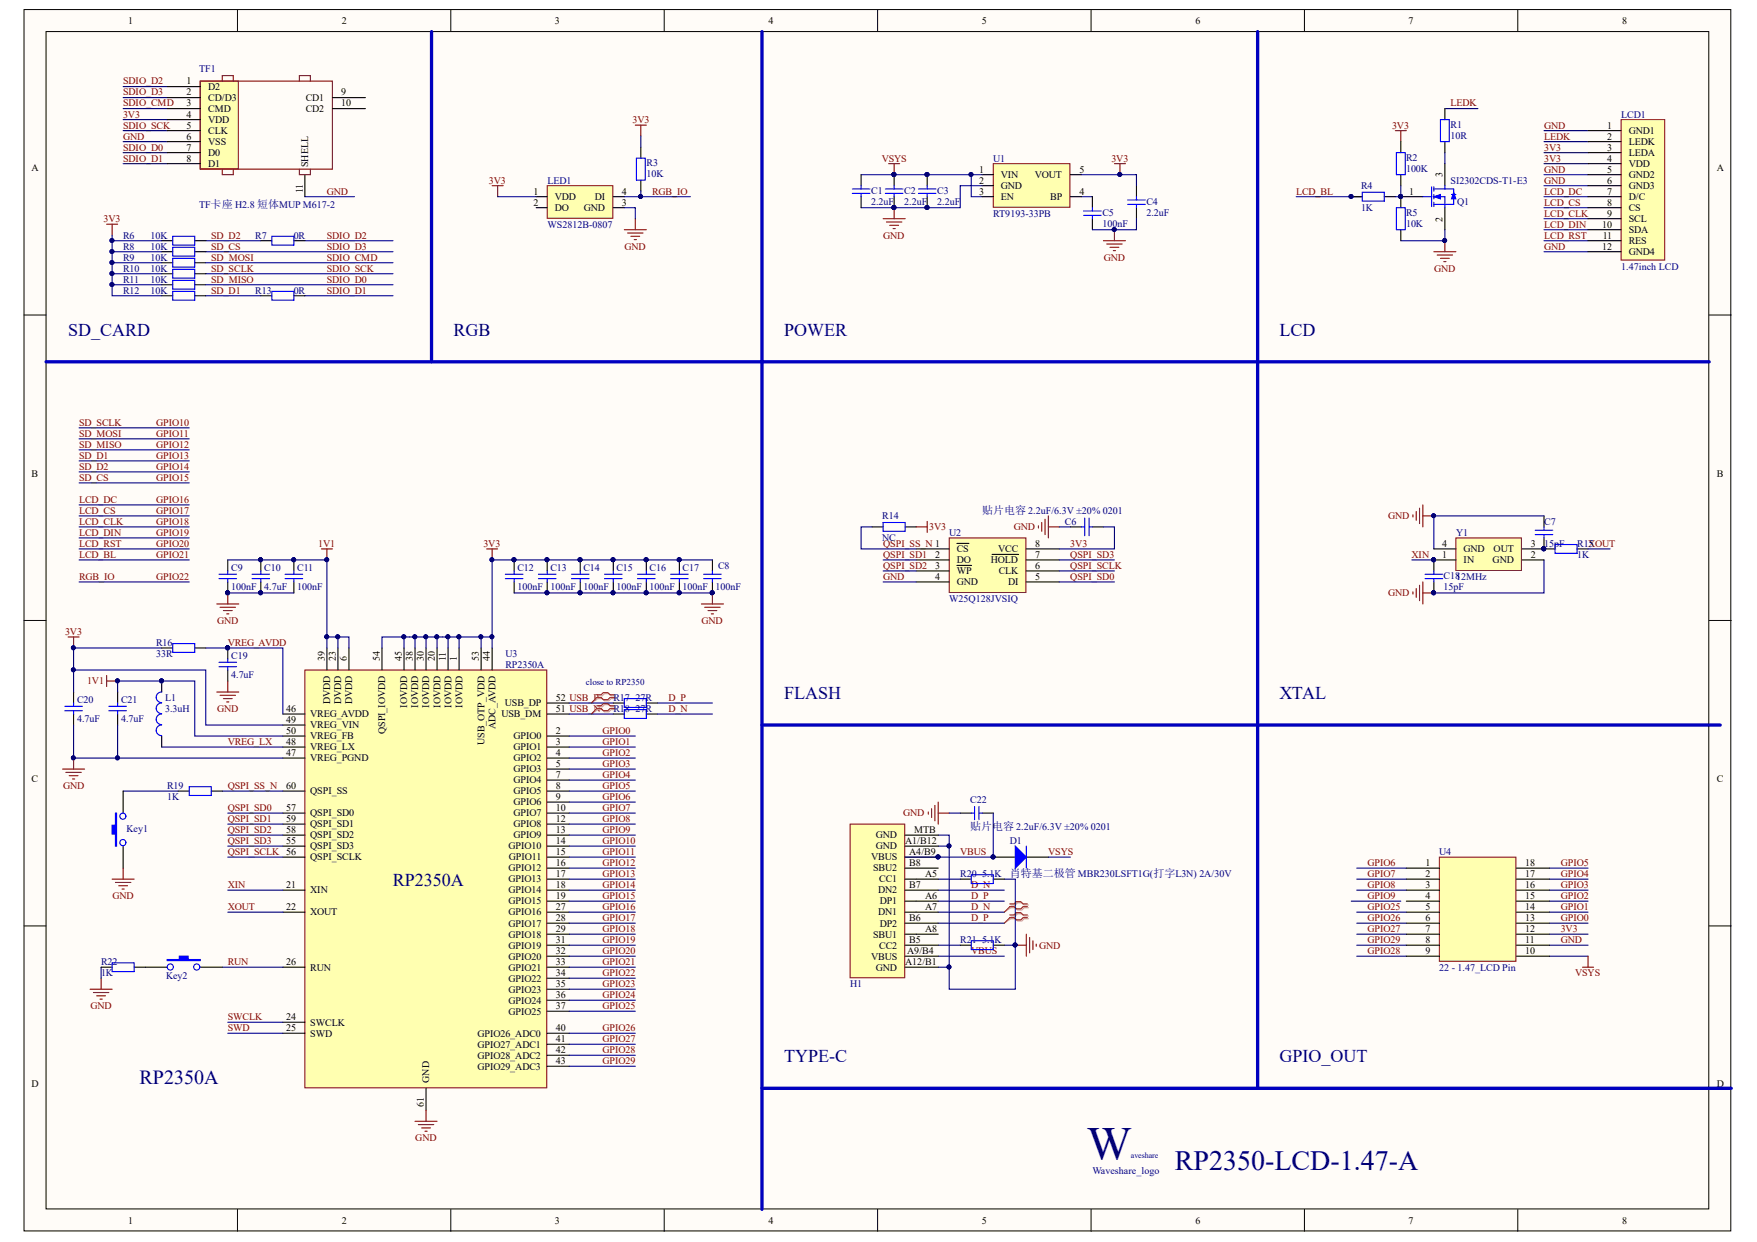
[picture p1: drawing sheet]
<svg xmlns="http://www.w3.org/2000/svg" width="297mm" height="210mm" viewBox="0 0 297 210" stroke-linecap="round" stroke-linejoin="round" font-family="sans-serif">
<g fill="#fffcf8" stroke="#000" stroke-width=".17">
<path d="M4.1 1.6h288.5v206.4h-288.5z"/>
<path d="M7.8 5.3h281.1v199h-281.1z"/>
</g>
<g fill="none" stroke="#000" stroke-width=".17">
<path d="M40.1 1.6v3.7M76.2 1.6v3.7M112.3 1.6v3.7M148.4 1.6v3.7M184.5 1.6v3.7M220.5 1.6v3.7M256.6 1.6v3.7M4.1 53.2h3.7M289 53.2h3.7M4.1 104.9h3.7M289 104.9h3.7M4.1 156.5h3.7"/>
<path d="M289 156.5h3.7M40.1 204.4v3.7M76.2 204.4v3.7M112.3 204.4v3.7M148.4 204.4v3.7M184.5 204.4v3.7M220.5 204.4v3.7M256.6 204.4v3.7"/>
</g>
<path d="M162.3 137.4h1.9M166.1 137.4h1.8M167.9 144.9h3.7M173.5 144.9h3.7" fill="none" stroke="#000" stroke-width=".19"/>
<path d="M164.2 137.4h.6M164.8 136.3v2.2M165.5 137.4h.6M165.5 136.3v2.2" fill="none" stroke="#00f" stroke-width=".19"/>
<path d="M156.9 137.2v.4M157.5 136.7v1.5M158.1 136.1v2.6M158.6 135.6v3.7M158.6 137.4h1.9M171.6 159.7h1.9M173.5 157.9v3.7M174.1 158.4v2.6M174.6 159v1.5M175.2 159.6v.3" fill="none" stroke="#800000" stroke-width=".19"/>
<g fill="#000080" stroke="#000080" stroke-width=".17">
<circle cx="171.6" cy="159.7" r=".33"/>
<circle cx="167.9" cy="144.8" r=".34"/>
</g>
<path d="M171.6 143l1.9 1.9-1.9 1.8z" fill="#00f"/>
<path d="M171.6 143l1.9 1.9-1.9 1.8zM173.5 143v3.7" fill="none" stroke="#00f" stroke-width=".19"/>
<g fill="#000080" stroke="#000080" stroke-width=".17">
<circle cx="167.9" cy="144.8" r=".34"/>
<circle cx="160.4" cy="143" r=".33"/>
<circle cx="160.4" cy="163.4" r=".33"/>
<circle cx="171.6" cy="159.7" r=".33"/>
</g>
<path d="M170.9 154.8h.7l.4-.4h.8l.3 .4h.8M170.9 155.3h.7l.4 .3h.8l.3-.3h.8M170.9 153h.7l.4-.4h.8l.3 .4h.8M170.9 153.4h.7l.4 .4h.8l.3-.4h.8" fill="none" stroke="#d0a19e" stroke-width=".19"/>
<path d="M170.9 155.3l-1.1 .7M170.9 153.4l-1.1 .8" fill="none" stroke="#d0a19e" stroke-width=".17"/>
<path d="M170.7 154.6h.8l.3-.3h.8l.4 .3h.7M170.7 155.1h.8l.3 .4h.8l.4-.4h.7M170.7 152.8h.8l.3-.4h.8l.4 .4h.7M170.7 153.2h.8l.3 .4h.8l.4-.4h.7" fill="none" stroke="#f00" stroke-width=".19"/>
<path d="M170.7 155.1l-.9 .9M170.7 153.2l-.9 1" fill="none" stroke="#f00" stroke-width=".17"/>
<path d="M160.5 137.4h1.8M158.6 141.1h1.9v1.9h-1.9M158.6 150.4h11.2M158.6 152.3h11.2M158.6 154.2h11.2M158.6 156h11.2M158.6 148.6h3.7M158.6 159.7h3.7M160.5 143v20.5h-1.9M169.8 159.7h1.8M177.2 144.9h3.8M158.6 161.6h11.2" fill="none" stroke="#000080" stroke-width=".19"/>
<path d="M160.5 90.9h12.9v9.2h-12.9z" fill="#ffffb0" stroke="#800000" stroke-width=".17"/>
<g fill="none" stroke="#000" stroke-width=".19">
<path d="M154.9 92.8h5.6M154.9 98.4h5.6M154.9 96.5h5.6M154.9 94.6h5.6M161.8 91.8h2M161.8 95.6h2.4M167.7 93.7h4.5M173.5 92.8h5.6M173.5 98.4h5.6M173.5 96.5h5.6M173.5 94.6h5.6M181 89h1.8"/>
<path d="M184.7 89h1.8"/>
</g>
<path d="M182.8 89h.6M183.4 87.6v2.9M184.1 87.6v2.9M184.1 89h.6" fill="none" stroke="#00f" stroke-width=".19"/>
<path d="M175.6 88.9v.3M176.1 88.3v1.5M176.7 87.7v2.7M177.2 87.2v3.7M177.2 89h1.9" fill="none" stroke="#800000" stroke-width=".19"/>
<g fill="none" stroke="#000080" stroke-width=".19">
<path d="M13.4 74.2h18.6M13.4 72.3h18.6M13.4 79.7h18.6M13.4 76h18.6M13.4 77.9h18.6M13.4 94.6h18.6M13.4 89h18.6M13.4 92.8h18.6M13.4 90.9h18.6M13.4 87.2h18.6M13.4 85.3h18.6M13.4 81.6h18.6"/>
<path d="M149.3 94.6h5.6M149.3 96.5h5.6M149.3 98.4h5.6M179.1 94.6h9.3M179.1 96.5h9.3M179.1 98.4h9.3M179.1 89h1.9M186.5 89h1.9v3.8h-9.3"/>
</g>
<path d="M143.7 139.3h9.3v25.9h-9.3z" fill="#ffffb0" stroke="#800000" stroke-width=".17"/>
<g fill="none" stroke="#000" stroke-width=".19">
<path d="M153 143h5.6M153 144.9h5.6M153 148.6h5.6M153 150.4h5.6M153 152.3h5.6M153 154.2h5.6M153 157.9h5.6M153 159.7h5.6M153 156h5.6M153 146.7h5.6M153 141.1h5.6M153 163.5h5.6"/>
<path d="M153 161.6h5.6"/>
</g>
<g fill="#000080" stroke="#000080" stroke-width=".17">
<circle cx="158.6" cy="144.8" r=".34"/>
<circle cx="167.9" cy="144.8" r=".34"/>
</g>
<path d="M167.9 137.4v7.5h-14.9" fill="none" stroke="#000080" stroke-width=".19"/>
<path d="M73 5.3v55.8M7.8 61.1h281.2" fill="none" stroke="#0000bf" stroke-width=".56"/>
<path d="M51.5 113.2h40.9v70.7h-40.9z" fill="#ffffb0" stroke="#800000" stroke-width=".17"/>
<g fill="none" stroke="#000" stroke-width=".19">
<path d="M38.5 94.6v1.9M38.5 98.4v1.8M44.1 94.6v1.9M44.1 98.4v1.8M49.7 94.6v1.9M49.7 98.4v1.8M86.9 94.6v1.9M86.9 98.4v1.8M92.5 94.6v1.9M92.5 98.4v1.8M98.1 94.6v1.9M98.1 98.4v1.8"/>
<path d="M103.7 94.6v1.9M103.7 98.4v1.8M109.3 94.6v1.9M109.3 98.4v1.8M114.9 94.6v1.9M114.9 98.4v1.8M120.4 94.6v1.9M120.4 98.4v1.8M12.4 117v1.8M19.9 117v1.8M27.3 115.1v1.9M38.5 109.5v1.9"/>
<path d="M38.5 113.2v1.9M55.3 109.5v3.7M57.1 109.5v3.7M59 109.5v3.7M64.6 109.5v3.7M68.3 109.5v3.7M70.2 109.5v3.7M72 109.5v3.7M73.9 109.5v3.7M75.8 109.5v3.7M77.6 109.5v3.7M81.3 109.5v3.7"/>
<path d="M83.2 109.5v3.7M92.5 118.8h3.7M12.4 120.7v1.8M19.9 120.7v1.8M20.8 133.7v3.7M27.3 124.4v1.9M47.8 124.4h3.7M47.8 126.3h3.7M47.8 128.1h3.7M47.8 133.7h3.7M47.8 137.4h3.7M47.8 139.3h3.7"/>
<path d="M47.8 120.7h3.7M47.8 122.5h3.7M92.5 124.4h3.7M92.5 126.3h3.7M92.5 128.1h3.7M92.5 130h3.7M92.5 131.8h3.7M92.5 133.7h3.7M92.5 135.6h3.7M92.5 137.4h3.7M92.5 139.3h3.7M92.5 120.7h3.7"/>
<path d="M20.8 143v3.7M47.8 141.1h3.7M47.8 143h3.7M47.8 144.9h3.7M47.8 150.4h3.7M47.8 154.2h3.7M92.5 141.1h3.7M92.5 143h3.7M92.5 144.9h3.7M92.5 146.7h3.7M92.5 148.6h3.7M92.5 150.4h3.7"/>
<path d="M92.5 152.3h3.7M92.5 154.2h3.7M92.5 156h3.7M92.5 157.9h3.7M92.5 159.7h3.7M47.8 172.8h3.7M47.8 174.6h3.7M47.8 163.5h3.7M92.5 174.6h3.7M92.5 163.5h3.7M92.5 161.6h3.7M92.5 165.3h3.7"/>
<path d="M92.5 167.2h3.7M92.5 169h3.7M92.5 170.9h3.7M92.5 176.5h3.7M92.5 178.3h3.7M72 183.9v3.7M92.5 180.2h3.7"/>
</g>
<g fill="#000080" stroke="#000080" stroke-width=".17">
<circle cx="38.5" cy="109.5" r=".34"/>
<circle cx="27.3" cy="115.1" r=".34"/>
<circle cx="19.9" cy="128.1" r=".34"/>
<circle cx="19.9" cy="115.1" r=".34"/>
<circle cx="12.4" cy="128.1" r=".33"/>
<circle cx="12.4" cy="113.2" r=".33"/>
<circle cx="12.4" cy="109.5" r=".33"/>
<circle cx="49.6" cy="94.6" r=".34"/>
<circle cx="57.1" cy="107.6" r=".34"/>
<circle cx="55.2" cy="107.6" r=".34"/>
<circle cx="44" cy="100.2" r=".33"/>
<circle cx="44" cy="94.6" r=".33"/>
<circle cx="38.5" cy="100.2" r=".34"/>
<circle cx="55.2" cy="94.6" r=".34"/>
<circle cx="68.3" cy="107.6" r=".34"/>
<circle cx="70.1" cy="107.6" r=".34"/>
<circle cx="72" cy="107.6" r=".33"/>
<circle cx="73.8" cy="107.6" r=".33"/>
<circle cx="75.7" cy="107.6" r=".34"/>
<circle cx="77.6" cy="107.6" r=".34"/>
<circle cx="81.3" cy="107.6" r=".33"/>
<circle cx="83.1" cy="107.6" r=".33"/>
<circle cx="86.9" cy="94.6" r=".34"/>
<circle cx="92.5" cy="100.2" r=".33"/>
<circle cx="92.5" cy="94.6" r=".33"/>
<circle cx="98.1" cy="100.2" r=".34"/>
<circle cx="98.1" cy="94.6" r=".34"/>
<circle cx="103.6" cy="100.2" r=".33"/>
<circle cx="103.6" cy="94.6" r=".33"/>
<circle cx="109.2" cy="100.2" r=".34"/>
<circle cx="109.2" cy="94.6" r=".34"/>
<circle cx="114.8" cy="100.2" r=".34"/>
<circle cx="114.8" cy="94.6" r=".34"/>
<circle cx="120.4" cy="100.2" r=".33"/>
<circle cx="83.1" cy="94.6" r=".33"/>
</g>
<g fill="none" stroke="#00f" stroke-width=".19">
<path d="M37 97h3M37 97.8h3M38.5 96.5v.5M38.5 97.8v.6M42.6 97h3M42.6 97.8h3M44.1 96.5v.5M44.1 97.8v.6M48.2 97h3M48.2 97.8h3M49.7 96.5v.5M49.7 97.8v.6"/>
<path d="M85.4 97h3M85.4 97.8h3M86.9 96.5v.5M86.9 97.8v.6M91 97h3M91 97.8h3M92.5 96.5v.5M92.5 97.8v.6M96.6 97h3M96.6 97.8h3M98.1 96.5v.5M98.1 97.8v.6"/>
<path d="M102.2 97h3M102.2 97.8h3M103.7 96.5v.5M103.7 97.8v.6M107.8 97h3M107.8 97.8h3M109.3 96.5v.5M109.3 97.8v.6M113.4 97h2.9M113.4 97.8h2.9M114.9 96.5v.5M114.9 97.8v.6"/>
<path d="M119 97h2.9M119 97.8h2.9M120.4 96.5v.5M120.4 97.8v.6M11 119.4h2.9M12.4 118.8v.6M18.4 119.4h3M19.9 118.8v.6M27.3 118.8a.89 .89 0 0 0-.9 .9 .89 .89 0 0 0 .9 .9M27.3 117a.89 .89 0 0 0-.9 .8 .89 .89 0 0 0 .9 .9M37 111.9h3M37 112.7h3"/>
<path d="M38.5 111.4v.5M38.5 112.7v.5M11 120.1h2.9M12.4 120.1v.6M18.4 120.1h3M19.9 120.1v.6M27.3 122.5a.89 .89 0 0 0-.9 .9 .89 .89 0 0 0 .9 .9M27.3 120.7a.89 .89 0 0 0-.9 .9 .89 .89 0 0 0 .9 .9"/>
</g>
<g fill="none" stroke="#800000" stroke-width=".19">
<path d="M54.3 92.8h1.9M55.3 92.8v1.8M82.3 92.8h1.8M83.2 92.8v1.8M11.5 107.7h1.9M12.4 107.7v1.8M18 114.2v1.8M18 115.1h1.9M36.6 117h3.8M36.6 102.1h3.8M37.2 117.5h2.6M37.2 102.6h2.6"/>
<path d="M37.8 118.1h1.5M37.8 103.2h1.5M38.3 118.6h.4M38.3 103.7h.4M38.5 100.2v1.9M38.5 115.1v1.9M118.6 102.1h3.7M119.1 102.6h2.6M119.7 103.2h1.5M120.3 103.7h.3M120.4 100.2v1.9M10.6 130h3.7"/>
<path d="M11.1 130.5h2.6M11.7 131.1h1.5M12.3 131.7h.3M12.4 128.1v1.9M70.2 189.5h3.7M70.7 190.1h2.6M71.3 190.6h1.5M71.8 191.2h.4M72 187.6v1.9"/>
</g>
<g fill="none" stroke="#000080" stroke-width=".19">
<path d="M38.5 94.6h16.8v14.9M120.4 94.6h-37.2v13.1M12.4 117v-3.8h22.4v9.3h13M19.9 117v-1.9h13v9.3h14.9M38.5 100.2h11.2M55.3 107.7h1.8v1.8M57.1 107.7h1.9v1.8M68.3 107.7h-3.7v1.8M70.2 107.7v1.8M72 107.7v1.8M73.9 107.7h-5.6v1.8M73.9 109.5v-1.8h9.3v1.8"/>
<path d="M75.8 107.7v1.8M77.6 107.7v1.8M81.3 107.7v1.8M86.9 100.2h33.5M111.1 118.8h9.3M12.4 122.5v5.6h7.5M19.9 122.5v5.6h27.9M20.8 133.7h9.3M27.3 126.3h20.5M37.6 133.7h10.2M38.5 139.3h9.3M38.5 137.4h9.3"/>
<path d="M96.2 126.3h11.2M96.2 133.7h11.2M96.2 139.3h11.2M96.2 137.4h11.2M96.2 124.4h11.2M96.2 128.1h11.2M96.2 130h11.2M96.2 131.8h11.2M96.2 135.6h11.2M38.5 144.9h9.3M38.5 143h9.3M38.5 141.1h9.3"/>
<path d="M38.5 150.4h9.3M38.5 154.2h9.3M96.2 144.9h11.2M96.2 143h11.2M96.2 141.1h11.2M96.2 150.4h11.2M96.2 154.2h11.2M96.2 146.7h11.2M96.2 148.6h11.2M96.2 152.3h11.2M96.2 156h11.2M96.2 157.9h11.2"/>
<path d="M96.2 159.7h11.2M37.6 163.5h10.2M38.5 172.8h9.3M38.5 174.6h9.3M96.2 174.6h11.2M96.2 161.6h11.2M96.2 163.5h11.2M96.2 165.3h11.2M96.2 167.2h11.2M96.2 169h11.2M96.2 170.9h11.2M96.2 176.5h11.2"/>
<path d="M96.2 178.3h11.2M96.2 180.2h11.2"/>
</g>
<path d="M101.1 117.6h.7l.4-.4h.7l.4 .4h.8M101.1 118.1h.7l.4 .3h.7l.4-.3h.8M101.1 119.5h.7l.4-.4h.7l.4 .4h.8M101.1 119.9h.7l.4 .4h.7l.4-.4h.8" fill="none" stroke="#d0a19e" stroke-width=".19"/>
<path d="M101.1 118.1l-1.1 .7M101.1 119.9l-1.1 .8" fill="none" stroke="#d0a19e" stroke-width=".17"/>
<path d="M100.9 117.4h.7l.4-.4h.8l.3 .4h.8M100.9 117.9h.7l.4 .4h.8l.3-.4h.8M100.9 119.3h.7l.4-.4h.8l.3 .4h.8M100.9 119.7h.7l.4 .4h.8l.3-.4h.8" fill="none" stroke="#f00" stroke-width=".19"/>
<path d="M100.9 117.9l-.9 .9M100.9 119.7l-.9 1" fill="none" stroke="#f00" stroke-width=".17"/>
<path d="M128.8 61.1v143.3" fill="none" stroke="#0000bf" stroke-width=".56"/>
<path d="M19.5 137.4h.2v5.6h-.2v-2h-.5v-1.5h.5z" fill-rule="evenodd" fill="#00f"/>
<g fill="none" stroke="#00f" stroke-width=".19">
<path d="M19.5 137.4h.2v5.6h-.2v-2h-.5v-1.5h.5z"/>
<circle cx="20.8" cy="137.9" r=".52"/>
<circle cx="20.8" cy="142.4" r=".52"/>
</g>
<path d="M19 148.6h3.7M19.5 149.1h2.6M20.1 149.7h1.5M20.6 150.3h.4M20.8 146.7v1.9" fill="none" stroke="#800000" stroke-width=".19"/>
<path d="M24.5 163.5h3.8M33.9 163.5h3.7" fill="none" stroke="#000" stroke-width=".19"/>
<path d="M28.3 162.2h2v-.6h1.5v.6h2.1v.1h-5.6z" fill-rule="evenodd" fill="#00f"/>
<g fill="none" stroke="#00f" stroke-width=".19">
<path d="M144.1 32.7h3M144.1 31.9h3M145.6 31.4v.5M145.6 32.7v.5M149.7 32.7h3M149.7 31.9h3M151.2 31.4v.5M151.2 32.7v.5M155.3 32.7h2.9M155.3 31.9h2.9M156.8 31.4v.5M156.8 32.7v.5"/>
<path d="M183.2 36.4h3M183.2 35.7h3M184.7 35.1v.6M184.7 36.4v.6M190.6 34.5h3M190.6 33.8h3M192.1 33.2v.6M192.1 34.5v.6M28.3 162.2h2v-.6h1.5v.6h2.1v.1h-5.6z"/>
<circle cx="28.8" cy="163.4" r=".52"/>
<circle cx="33.3" cy="163.4" r=".52"/>
</g>
<g fill="none" stroke="#800000" stroke-width=".19">
<path d="M149.3 37h3.7M149.9 37.5h2.6M150.2 27.7h1.9M150.4 38.1h1.5M151 38.6h.4M151.2 27.7v1.8M151.2 35.1v1.9M188.4 38.8v1.9M188.4 27.7h1.9M189.3 27.7v1.8M186.5 40.7h3.8M187.1 41.2h2.6"/>
<path d="M187.7 41.8h1.5M188.2 42.4h.4M154.9 89h1.9M156.8 88.1v1.9M15.2 167.2h3.8M15.8 167.7h2.6M16.4 168.3h1.4M16.9 168.9h.4M17.1 165.3v1.9"/>
</g>
<path d="M145.6 29.5h5.6M145.6 35.1h5.6M164.2 29.5v3.7h1.9M182.8 33.2h1.9M192.1 37v1.8h-7.4M147.4 89h-1.8v3.8h9.3M27.3 109.5h-14.9v3.7M17.1 163.5v1.8" fill="none" stroke="#000080" stroke-width=".19"/>
<g fill="#000080" stroke="#000080" stroke-width=".17">
<circle cx="12.4" cy="109.5" r=".33"/>
<circle cx="12.4" cy="113.2" r=".33"/>
<circle cx="188.4" cy="38.8" r=".34"/>
<circle cx="189.3" cy="29.5" r=".34"/>
<circle cx="151.1" cy="35.1" r=".33"/>
<circle cx="151.1" cy="29.5" r=".33"/>
<circle cx="164.1" cy="29.5" r=".33"/>
<circle cx="156.7" cy="29.5" r=".34"/>
<circle cx="156.7" cy="35.1" r=".34"/>
</g>
<path d="M145.6 29.5v1.9M145.6 33.2v1.9M151.2 29.5v1.9M151.2 33.2v1.9M156.8 29.5v1.9M156.8 33.2v1.9M184.7 33.2v1.9M184.7 37v1.8M192.1 31.4v1.8M192.1 35.1v1.9" fill="none" stroke="#000" stroke-width=".19"/>
<path d="M167.9 27.7h13v7.3h-13z" fill="#ffffb0" stroke="#800000" stroke-width=".17"/>
<path d="M166.1 29.5h1.8M166.1 31.4h1.8M166.1 33.2h1.8M181 29.5h1.8M181 33.2h1.8" fill="none" stroke="#000" stroke-width=".19"/>
<g fill="none" stroke="#000080" stroke-width=".19">
<path d="M151.2 29.5h14.9M166.1 31.4h-3.8v3.7h-11.1M182.8 29.5h9.3v1.9M261 22.1h7.5M261 23.9h7.5M261 25.8h7.5M261 27.7h7.5M261 29.5h7.5M261 31.4h7.5M261 33.2h7.5M261 35.1h7.5M261 37h7.5"/>
<path d="M261 38.8h7.5M261 40.7h7.5M261 42.5h7.5"/>
</g>
<g fill="#000080" stroke="#000080" stroke-width=".17">
<circle cx="151.1" cy="35.1" r=".33"/>
<circle cx="156.7" cy="35.1" r=".34"/>
<circle cx="164.1" cy="29.5" r=".33"/>
<circle cx="156.7" cy="29.5" r=".34"/>
<circle cx="151.1" cy="29.5" r=".33"/>
<circle cx="189.3" cy="29.5" r=".34"/>
</g>
<path d="M274.1 20.2h7.3v23.8h-7.3z" fill="#ffffb0" stroke="#800000" stroke-width=".17"/>
<g fill="none" stroke="#000" stroke-width=".19">
<path d="M236.8 33.2h3.7M244.3 27.7v3.7M244.3 35.1v3.7M268.5 22.1h5.6M268.5 23.9h5.6M268.5 25.8h5.6M268.5 27.7h5.6M268.5 29.5h5.6M268.5 31.4h5.6M268.5 33.2h5.6M268.5 35.1h5.6M268.5 37h5.6"/>
<path d="M268.5 38.8h5.6M268.5 40.7h5.6M268.5 42.5h5.6"/>
</g>
<path d="M235.9 22.1h1.9M236.8 22.1v1.8M242.4 42.5h3.7M243 43.1h2.6M243.5 43.7h1.5M244.1 44.2h.4M244.3 40.7v1.8" fill="none" stroke="#800000" stroke-width=".19"/>
<g fill="#000080" stroke="#000080" stroke-width=".17">
<circle cx="244.2" cy="40.6" r=".34"/>
<circle cx="236.8" cy="33.2" r=".34"/>
</g>
<path d="M240.5 33.2h1.5M242 31.6v3.3M242.4 31.9h1.9M242.4 33.2h1.9v1.9M242.4 34.5h1.9M242.4 31.6v.7M242.4 32.9v.7M242.4 34.2v.7" fill="none" stroke="#00f" stroke-width=".19"/>
<path d="M242.4 33.2l1.1-.3v.7z" fill="#00f"/>
<path d="M242.4 33.2l1.1-.3v.7z" fill="none" stroke="#00f" stroke-width=".17"/>
<path d="M244.3 31.4v.5M245.8 31.9v2.6" fill="none" stroke="#00f" stroke-width=".19"/>
<path d="M245.8 32.5l.3 1.1h-.7z" fill="#00f"/>
<path d="M245.8 32.5l.3 1.1h-.7z" fill="none" stroke="#00f" stroke-width=".17"/>
<path d="M230.3 32.5h3.7v1.5h-3.7zM236.1 25.8h1.5v3.7h-1.5zM236.1 35.1h1.5v3.7h-1.5zM243.5 20.2h1.5v3.7h-1.5zM244.3 31.9h1.5M244.3 34.5h1.5M245.4 32.9h.7" fill="none" stroke="#00f" stroke-width=".19"/>
<g fill="#000080" stroke="#000080" stroke-width=".17">
<circle cx="236.8" cy="33.2" r=".34"/>
<circle cx="244.2" cy="40.6" r=".34"/>
<circle cx="228.4" cy="33.2" r=".34"/>
</g>
<g fill="none" stroke="#000080" stroke-width=".19">
<path d="M244.3 18.4h5.6M219.1 33.2h11.2M235.9 33.2h.9M244.3 38.8v1.9h-7.5M244.3 25.8v1.9M228.4 152.3h8.4M229.4 159.7h8.4M229.4 157.9h8.4M229.4 154.2h8.4M229.4 150.4h8.4M229.4 148.6h8.4M229.4 146.7h8.4"/>
<path d="M229.4 156h8.4M262 159.7h6.5M262 157.9h6.5M262 154.2h6.5M262 152.3h6.5M262 150.4h6.5M262 148.6h6.5M262 146.7h6.5M262 156h6.5M229.4 161.6h8.4M262 161.6h6.5"/>
</g>
<path d="M236.8 31.4v1.8" fill="none" stroke="#11037f" stroke-width=".19"/>
<path d="M244.3 18.4v1.8M228.4 33.2h1.9M234 33.2h1.9M236.8 23.9v1.9M236.8 29.5v1.9M236.8 33.2v1.9M236.8 38.8v1.9M244.3 23.9v1.9" fill="none" stroke="#000" stroke-width=".19"/>
<path d="M267.5 163.5h1.9M268.5 161.6v1.9" fill="none" stroke="#800000" stroke-width=".19"/>
<path d="M243.3 144.9h13v17.6h-13z" fill="#ffffb0" stroke="#800000" stroke-width=".17"/>
<g fill="none" stroke="#000" stroke-width=".19">
<path d="M147.4 89h1.9M153 89h1.9M242.4 94.6v1.9M242.4 98.4v1.8M261 90.9v1.9h1.9M261 87.2v1.8M266.6 92.8h1.9M27.3 109.5h1.9M32.9 109.5h1.9M103.7 118.8h1.8M109.3 118.8h1.8M30.1 133.7h1.9"/>
<path d="M35.7 133.7h1.9M103.7 120.7h1.8M109.3 120.7h1.8M162.3 148.6h1.9M162.3 159.7h1.9M167.9 148.6h1.9M167.9 159.7h1.9M237.8 146.7h5.5M237.8 148.6h5.5M237.8 150.4h5.5M237.8 152.3h5.5M237.8 154.2h5.5"/>
<path d="M237.8 156h5.5M237.8 157.9h5.5M237.8 159.7h5.5M256.4 146.7h5.6M256.4 148.6h5.6M256.4 150.4h5.6M256.4 152.3h5.6M256.4 154.2h5.6M256.4 156h5.6M256.4 157.9h5.6M256.4 159.7h5.6M17.1 163.5h1.9"/>
<path d="M22.7 163.5h1.8M237.8 161.6h5.5M256.4 161.6h5.6"/>
</g>
<path d="M212.6 5.3v178.6M128.8 122.5h162M128.8 183.9h163.9" fill="none" stroke="#0000bf" stroke-width=".56"/>
<g fill="none" stroke="#00f" stroke-width=".19">
<path d="M149.3 88.3h3.7v1.5h-3.7zM240.9 97.8h3M240.9 97h3M242.4 96.5v.5M242.4 97.8v.6M259.5 89.6h3M259.5 90.4h3M261 89v.6M261 90.4v.5M262.9 92h3.7v1.5h-3.7zM29.2 108.8h3.7v1.5h-3.7zM105.5 118.1h3.8v1.5h-3.8z"/>
<path d="M105.5 119.9h3.8v1.5h-3.8zM32 133h3.7v1.4h-3.7zM164.2 147.8h3.7v1.5h-3.7zM164.2 159h3.7v1.5h-3.7zM19 162.7h3.7v1.5h-3.7z"/>
</g>
<path d="M238.7 94.6h3.7M261 94.6v5.6h-18.6M261 87.2h-18.6v5.6M268.5 92.8h3.7M34.8 109.5h13v11.2M96.2 118.8h7.5M96.2 120.7h7.5M111.1 120.7h9.3M169.8 148.6h1.8v18.6h-11.1v-3.7" fill="none" stroke="#000080" stroke-width=".19"/>
<g fill="#000080" stroke="#000080" stroke-width=".17">
<circle cx="160.4" cy="163.4" r=".33"/>
<circle cx="171.6" cy="159.7" r=".33"/>
<circle cx="38.5" cy="109.5" r=".34"/>
<circle cx="261" cy="92.7" r=".33"/>
<circle cx="242.4" cy="94.6" r=".33"/>
<circle cx="242.4" cy="100.2" r=".33"/>
<circle cx="242.4" cy="87.2" r=".33"/>
</g>
<path d="M238.9 87v.4M239.4 86.4v1.5M239.4 99.5v1.5M240 85.9v2.6M240 98.9v2.6M240.5 85.3v3.7M240.5 98.4v3.7M240.5 87.2h1.9M238.9 100v.4M240.5 100.2h1.9" fill="none" stroke="#800000" stroke-width=".19"/>
<path d="M246.1 90.9h11.1v5.5h-11.1z" fill="#ffffb0" stroke="#800000" stroke-width=".17"/>
<g fill="none" stroke="#000" stroke-width=".19">
<path d="M51.5 29.5v3.7M27.3 40.7h1.9M27.3 50h1.9M27.3 42.5h1.9M27.3 44.4h1.9M27.3 46.3h1.9M27.3 48.1h1.9M32.9 40.7h1.9M32.9 50h1.9M32.9 42.5h1.9M32.9 44.4h1.9M32.9 46.3h1.9"/>
<path d="M32.9 48.1h1.9M44.1 40.7h1.9M44.1 50h1.9M49.7 40.7h1.8M49.7 50h1.8M242.4 94.6h3.7M242.4 92.8h3.7M257.3 94.6h3.7M257.3 92.8h3.7"/>
</g>
<g fill="#000080" stroke="#000080" stroke-width=".17">
<circle cx="242.4" cy="94.6" r=".33"/>
<circle cx="261" cy="92.7" r=".33"/>
<circle cx="18.9" cy="40.6" r=".34"/>
<circle cx="18.9" cy="42.5" r=".34"/>
<circle cx="18.9" cy="44.4" r=".34"/>
<circle cx="18.9" cy="46.2" r=".34"/>
<circle cx="18.9" cy="48.1" r=".34"/>
</g>
<g fill="none" stroke="#000080" stroke-width=".19">
<path d="M20.8 14.6h7.5M20.8 16.5h7.5M20.8 18.4h7.5M19 39.8v.9h8.3M20.8 20.2h7.5M20.8 22.1h7.5M20.8 23.9h7.5M20.8 25.8h7.5M20.8 27.7h7.5M19 40.7v1.8h8.3M19 42.5v1.9h8.3M19 44.4v1.9h8.3"/>
<path d="M19 46.3v3.7h8.3M19 48.1h8.3M34.8 40.7h9.3M34.8 42.5h31.6M34.8 46.3h31.6M34.8 50h9.3M34.8 48.1h31.6M51.5 40.7h14.9M51.5 50h14.9"/>
</g>
<path d="M29.2 39.9h3.7v1.5h-3.7zM46 39.9h3.7v1.5h-3.7zM29.2 41.8h3.7v1.5h-3.7zM29.2 43.7h3.7v1.4h-3.7zM29.2 45.5h3.7v1.5h-3.7zM29.2 47.4h3.7v1.5h-3.7zM29.2 49.2h3.7v1.5h-3.7zM46 49.2h3.7v1.5h-3.7z" fill="none" stroke="#00f" stroke-width=".19"/>
<path d="M18 37.9h1.9M19 37.9v1.9" fill="none" stroke="#800000" stroke-width=".19"/>
<path d="M33.9 13.7h6.4v14.8h-6.4z" fill="#ffffb0" stroke="#800000" stroke-width=".17"/>
<path d="M33.9 13.7h22.3v14.9h-22.3zM37.6 13.7v-.9h1.8v.9M50.6 13.7v-.9h1.9v.9M37.6 28.6v.9h1.8v-.9M50.6 28.6v.9h1.9v-.9" fill="none" stroke="#800000" stroke-width=".19"/>
<path d="M28.3 14.6h5.6M28.3 16.5h5.6M28.3 18.4h5.6M56.2 16.5h5.6M56.2 18.4h5.6M28.3 20.2h5.6M28.3 22.1h5.6M28.3 23.9h5.6M28.3 25.8h5.6M28.3 27.7h5.6" fill="none" stroke="#000" stroke-width=".19"/>
<path d="M51.5 33.2h8.4M34.8 44.4h31.6" fill="none" stroke="#000080" stroke-width=".19"/>
<path d="M92.5 31.4h11.1v5.5h-11.1z" fill="#ffffb0" stroke="#800000" stroke-width=".17"/>
<path d="M90.6 33.2h1.9M90.6 35.1h1.9M103.7 33.2h1.8M103.7 35.1h1.8M108.3 24.9v1.8M108.3 30.5v1.8" fill="none" stroke="#000" stroke-width=".19"/>
<path d="M83.2 31.4h1.9M84.1 31.4v1.8M105.5 38.8h3.8M106.1 39.4h2.6M106.7 39.9h1.5M107.4 21.1h1.9M107.4 37v1.8M108.3 21.1v1.9M107.2 40.5h.4" fill="none" stroke="#800000" stroke-width=".19"/>
<path d="M107.6 26.7h1.5v3.8h-1.5z" fill="none" stroke="#00f" stroke-width=".19"/>
<path d="M84.1 33.2h6.5M105.5 35.1h1.9v1.9M108.3 32.3v.9h-2.8M108.3 33.2h8.4M108.3 23v1.9M13.4 98.4h18.6" fill="none" stroke="#000080" stroke-width=".19"/>
<circle cx="108.3" cy="33.2" r=".34" fill="#000080" stroke="#000080" stroke-width=".17"/>
<path d="M128.8 5.3v55.8" fill="none" stroke="#0000bf" stroke-width=".56"/>
<text font-size="8" fill="#000080" x="183.7" y="196.1">W</text>
<text font-size="4.7" fill="#000080" x="198.6" y="197.8">RP2350-LCD-1.47-A</text>
<text font-size="3.4" fill="#000080" x="23.6" y="183.2">RP2350A</text>
<g font-size="3" fill="#000080">
<text x="11.5" y="56.8">SD_CARD</text>
<text x="76.6" y="56.8">RGB</text>
<text x="132.6" y="56.8">POWER</text>
<text x="216.3" y="56.8">LCD</text>
<text x="132.6" y="118.2">FLASH</text>
<text x="216.3" y="118.2">XTAL</text>
<text x="66.4" y="149.8">RP2350A</text>
<text x="132.6" y="179.5">TYPE-C</text>
<text x="216.3" y="179.5">GPIO_OUT</text>
</g>
<g font-size="1.9" fill="#000080">
<text x="166.1" y="86.8">贴片电容 2.2uF/6.3V ±20% 0201</text>
<text x="164" y="140.2">贴片电容 2.2uF/6.3V ±20% 0201</text>
<text x="170.7" y="148.2">肖特基二极管 MBR230LSFT1G(打字L3N) 2A/30V</text>
</g>
<g font-size="1.7">
<text x="21.7" y="4.1">1</text>
<text x="57.8" y="4.1">2</text>
<text x="93.8" y="4.1">3</text>
<text x="129.9" y="4.1">4</text>
<text x="166" y="4.1">5</text>
<text x="202.1" y="4.1">6</text>
<text x="238.1" y="4.1">7</text>
<text x="274.3" y="4.1">8</text>
<text x="31.6" y="14.3">1</text>
<text x="31.6" y="16.1">2</text>
<text x="31.6" y="18">3</text>
<text x="35.2" y="15.2">D2</text>
<text x="35.2" y="17.1">CD/D3</text>
<text x="51.7" y="17.1">CD1</text>
<text x="57.7" y="16.1">9</text>
<text x="57.7" y="18">10</text>
<text x="31.6" y="19.9">4</text>
<text x="31.6" y="21.7">5</text>
<text x="31.6" y="23.6">6</text>
<text x="35.2" y="18.9">CMD</text>
<text x="35.2" y="20.8">VDD</text>
<text x="35.2" y="22.6">CLK</text>
<text x="51.7" y="18.9">CD2</text>
<text x="271.7" y="21.7">1</text>
<text x="271.7" y="23.6">2</text>
<text x="275.4" y="22.6">GND1</text>
<text x="5.3" y="28.9">A</text>
<text x="31.6" y="25.4">7</text>
<text x="31.6" y="27.3">8</text>
<text x="35.2" y="24.5">VSS</text>
<text x="35.2" y="26.4">D0</text>
<text x="35.2" y="28.2">D1</text>
<text x="52.1" y="28.2" transform="rotate(-90 52.1 28.2)">SHELL</text>
<text x="165.6" y="29.2">1</text>
<text x="182.5" y="29.2">5</text>
<text x="243.9" y="29.9" transform="rotate(-90 243.9 29.9)">3</text>
<text x="271.7" y="25.4">3</text>
<text x="271.7" y="27.3">4</text>
<text x="271.7" y="29.2">5</text>
<text x="275.4" y="24.5">LEDK</text>
<text x="275.4" y="26.4">LEDA</text>
<text x="275.4" y="28.2">VDD</text>
<text x="290.2" y="28.9">A</text>
<text x="51.2" y="32.6" transform="rotate(-90 51.2 32.6)">11</text>
<text x="90.2" y="32.9">1</text>
<text x="90.2" y="34.7">2</text>
<text x="93.8" y="33.8">VDD</text>
<text x="93.8" y="35.7">DO</text>
<text x="98.7" y="35.7">GND</text>
<text x="100.6" y="33.8">DI</text>
<text x="105.2" y="34.7">3</text>
<text x="105.2" y="32.9">4</text>
<text x="165.6" y="31">2</text>
<text x="165.6" y="32.9">3</text>
<text x="169.2" y="30.1">VIN</text>
<text x="169.2" y="31.9">GND</text>
<text x="169.2" y="33.8">EN</text>
<text x="174.9" y="30.1">VOUT</text>
<text x="177.6" y="33.8">BP</text>
<text x="182.5" y="32.9">4</text>
<text x="238.2" y="32.9">1</text>
<text x="271.7" y="31">6</text>
<text x="271.7" y="32.9">7</text>
<text x="271.7" y="34.7">8</text>
<text x="275.4" y="30.1">GND2</text>
<text x="275.4" y="31.9">GND3</text>
<text x="275.4" y="33.8">D/C</text>
<text x="275.4" y="35.7">CS</text>
<text x="243.9" y="37.4" transform="rotate(-90 243.9 37.4)">2</text>
<text x="270.9" y="38.5">10</text>
<text x="271" y="40.3">11</text>
<text x="271.7" y="36.6">9</text>
<text x="275.4" y="37.5">SCL</text>
<text x="275.4" y="39.4">SDA</text>
<text x="275.4" y="41.2">RES</text>
<text x="270.9" y="42.2">12</text>
<text x="275.4" y="43.1">GND4</text>
<text x="5.3" y="80.6">B</text>
<text x="290.2" y="80.6">B</text>
<text x="158.1" y="94.2">2</text>
<text x="161.7" y="93.3">CS</text>
<text x="161.7" y="95.2">DO</text>
<text x="167.5" y="95.2">HOLD</text>
<text x="168.8" y="93.3">VCC</text>
<text x="175" y="94.2">7</text>
<text x="175" y="92.4">8</text>
<text x="243.8" y="94.2">1</text>
<text x="243.8" y="92.4">4</text>
<text x="247.4" y="95.2">IN</text>
<text x="247.4" y="93.3">GND</text>
<text x="252.3" y="95.2">GND</text>
<text x="252.5" y="93.3">OUT</text>
<text x="258.8" y="94.2">2</text>
<text x="258.8" y="92.4">3</text>
<text x="158.1" y="98">4</text>
<text x="158.1" y="96.1">3</text>
<text x="161.7" y="98.9">GND</text>
<text x="161.7" y="97">WP</text>
<text x="168.9" y="97">CLK</text>
<text x="170.5" y="98.9">DI</text>
<text x="175" y="98">5</text>
<text x="175" y="96.1">6</text>
<text x="54.9" y="111.7" transform="rotate(-90 54.9 111.7)">39</text>
<text x="56.8" y="111.7" transform="rotate(-90 56.8 111.7)">23</text>
<text x="58.6" y="111.7" transform="rotate(-90 58.6 111.7)">6</text>
<text x="64.2" y="111.7" transform="rotate(-90 64.2 111.7)">54</text>
<text x="67.9" y="111.7" transform="rotate(-90 67.9 111.7)">45</text>
<text x="69.8" y="111.7" transform="rotate(-90 69.8 111.7)">38</text>
<text x="71.7" y="111.7" transform="rotate(-90 71.7 111.7)">30</text>
<text x="73.5" y="111.7" transform="rotate(-90 73.5 111.7)">20</text>
<text x="75.4" y="111.7" transform="rotate(-90 75.4 111.7)">11</text>
<text x="77.2" y="111.7" transform="rotate(-90 77.2 111.7)">1</text>
<text x="81" y="111.7" transform="rotate(-90 81 111.7)">53</text>
<text x="82.8" y="111.7" transform="rotate(-90 82.8 111.7)">44</text>
<text x="55.8" y="119" transform="rotate(-90 55.8 119)">DVDD</text>
<text x="57.7" y="119" transform="rotate(-90 57.7 119)">DVDD</text>
<text x="59.6" y="119" transform="rotate(-90 59.6 119)">DVDD</text>
<text x="68.9" y="119.6" transform="rotate(-90 68.9 119.6)">IOVDD</text>
<text x="70.7" y="119.6" transform="rotate(-90 70.7 119.6)">IOVDD</text>
<text x="72.6" y="119.6" transform="rotate(-90 72.6 119.6)">IOVDD</text>
<text x="74.4" y="119.6" transform="rotate(-90 74.4 119.6)">IOVDD</text>
<text x="76.3" y="119.6" transform="rotate(-90 76.3 119.6)">IOVDD</text>
<text x="78.2" y="119.6" transform="rotate(-90 78.2 119.6)">IOVDD</text>
<text x="85.4" y="119.4">USB_DP</text>
<text x="94" y="118.4">52 USB_P</text>
<text x="48.4" y="120.3">46</text>
<text x="48.4" y="125.9">48</text>
<text x="48.4" y="122.1">49</text>
<text x="48.4" y="124">50</text>
<text x="52.4" y="121.2">VREG_AVDD</text>
<text x="52.4" y="123.1">VREG_VIN</text>
<text x="52.4" y="124.9">VREG_FB</text>
<text x="65.1" y="124.1" transform="rotate(-90 65.1 124.1)">QSPI_IOVDD</text>
<text x="81.9" y="125.9" transform="rotate(-90 81.9 125.9)">USB_OTP_VDD</text>
<text x="83.7" y="123.2" transform="rotate(-90 83.7 123.2)">ADC_AVDD</text>
<text x="84.8" y="121.2">USB_DM</text>
<text x="86.8" y="124.9">GPIO0</text>
<text x="94" y="124">2</text>
<text x="94" y="125.9">3</text>
<text x="94" y="120.3">51 USB_N</text>
<text x="48.4" y="127.7">47</text>
<text x="52.4" y="128.6">VREG_PGND</text>
<text x="52.4" y="126.8">VREG_LX</text>
<text x="86.8" y="126.8">GPIO1</text>
<text x="86.8" y="128.6">GPIO2</text>
<text x="86.8" y="130.5">GPIO3</text>
<text x="94" y="127.7">4</text>
<text x="94" y="129.6">5</text>
<text x="94" y="131.4">7</text>
<text x="5.3" y="132.2">C</text>
<text x="48.4" y="137">57</text>
<text x="48.4" y="133.3">60</text>
<text x="52.4" y="137.9">QSPI_SD0</text>
<text x="52.4" y="134.2">QSPI_SS</text>
<text x="86.8" y="132.4">GPIO4</text>
<text x="86.8" y="134.2">GPIO5</text>
<text x="86.8" y="136.1">GPIO6</text>
<text x="86.8" y="137.9">GPIO7</text>
<text x="94" y="133.3">8</text>
<text x="94" y="135.2">9</text>
<text x="94" y="137">10</text>
<text x="290.2" y="132.2">C</text>
<text x="48.4" y="142.6">55</text>
<text x="48.4" y="140.7">58</text>
<text x="48.4" y="138.9">59</text>
<text x="52.4" y="143.5">QSPI_SD3</text>
<text x="52.4" y="141.7">QSPI_SD2</text>
<text x="52.4" y="139.8">QSPI_SD1</text>
<text x="85.9" y="143.5">GPIO10</text>
<text x="86.8" y="139.8">GPIO8</text>
<text x="86.8" y="141.7">GPIO9</text>
<text x="94" y="138.9">12</text>
<text x="94" y="140.7">13</text>
<text x="94" y="142.6">14</text>
<text x="148" y="143.5">GND</text>
<text x="148" y="141.7">GND</text>
<text x="153" y="142.6">A1/B12</text>
<text x="154.6" y="140.7">MTB</text>
<text x="52.4" y="145.4">QSPI_SCLK</text>
<text x="85.9" y="147.2">GPIO12</text>
<text x="85.9" y="149.1">GPIO13</text>
<text x="86" y="145.4">GPIO11</text>
<text x="94" y="144.5">15</text>
<text x="94" y="146.3">16</text>
<text x="94" y="148.2">17</text>
<text x="147.3" y="145.4">VBUS</text>
<text x="147.6" y="147.2">SBU2</text>
<text x="148.6" y="149.1">CC1</text>
<text x="153.7" y="144.5">A4/B9</text>
<text x="153.7" y="146.3">B8</text>
<text x="156.4" y="148.2">A5</text>
<text x="241" y="146.3">1</text>
<text x="241" y="148.2">2</text>
<text x="257.8" y="148.2">17</text>
<text x="257.8" y="146.3">18</text>
<text x="48.4" y="150">21</text>
<text x="48.4" y="153.8">22</text>
<text x="52.4" y="151">XIN</text>
<text x="52.4" y="154.7">XOUT</text>
<text x="85.9" y="151">GPIO14</text>
<text x="85.9" y="152.8">GPIO15</text>
<text x="85.9" y="154.7">GPIO16</text>
<text x="94" y="150">18</text>
<text x="94" y="151.9">19</text>
<text x="94" y="153.8">27</text>
<text x="94" y="155.6">28</text>
<text x="148.5" y="151">DN2</text>
<text x="148.5" y="154.7">DN1</text>
<text x="148.7" y="152.8">DP1</text>
<text x="153.7" y="150">B7</text>
<text x="153.7" y="155.6">B6</text>
<text x="156.4" y="151.9">A6</text>
<text x="156.4" y="153.8">A7</text>
<text x="241" y="150">3</text>
<text x="241" y="151.9">4</text>
<text x="241" y="153.8">5</text>
<text x="241" y="155.6">6</text>
<text x="257.8" y="155.6">13</text>
<text x="257.8" y="153.8">14</text>
<text x="257.8" y="151.9">15</text>
<text x="257.8" y="150">16</text>
<text x="85.9" y="156.6">GPIO17</text>
<text x="85.9" y="158.5">GPIO18</text>
<text x="85.9" y="160.3">GPIO19</text>
<text x="94" y="157.6">29</text>
<text x="94" y="159.4">31</text>
<text x="94" y="161.3">32</text>
<text x="147.6" y="158.5">SBU1</text>
<text x="148.6" y="160.3">CC2</text>
<text x="148.7" y="156.6">DP2</text>
<text x="153.4" y="161.3">A9/B4</text>
<text x="153.7" y="159.4">B5</text>
<text x="156.4" y="157.6">A8</text>
<text x="241" y="157.6">7</text>
<text x="241" y="159.4">8</text>
<text x="241" y="161.3">9</text>
<text x="257.8" y="161.3">10</text>
<text x="257.8" y="159.4">11</text>
<text x="257.8" y="157.6">12</text>
<text x="48.4" y="163.1">26</text>
<text x="52.4" y="164.1">RUN</text>
<text x="85.9" y="162.2">GPIO20</text>
<text x="85.9" y="164.1">GPIO21</text>
<text x="85.9" y="165.9">GPIO22</text>
<text x="85.9" y="167.8">GPIO23</text>
<text x="94" y="163.1">33</text>
<text x="94" y="165">34</text>
<text x="94" y="166.9">35</text>
<text x="147.3" y="162.2">VBUS</text>
<text x="148" y="164.1">GND</text>
<text x="153" y="163.1">A12/B1</text>
<text x="48.4" y="172.4">24</text>
<text x="52.4" y="173.4">SWCLK</text>
<text x="85.9" y="169.6">GPIO24</text>
<text x="85.9" y="171.5">GPIO25</text>
<text x="94" y="168.7">36</text>
<text x="94" y="170.6">37</text>
<text x="48.4" y="174.3">25</text>
<text x="52.4" y="175.2">SWD</text>
<text x="80.7" y="175.2">GPIO26_ADC0</text>
<text x="80.7" y="177.1">GPIO27_ADC1</text>
<text x="80.7" y="178.9">GPIO28_ADC2</text>
<text x="94" y="174.3">40</text>
<text x="94" y="176.2">41</text>
<text x="94" y="178">42</text>
<text x="94" y="179.9">43</text>
<text x="5.3" y="183.8">D</text>
<text x="72.6" y="183" transform="rotate(-90 72.6 183)">GND</text>
<text x="80.7" y="180.8">GPIO29_ADC3</text>
<text x="290.2" y="183.8">D</text>
<text x="71.7" y="187.1" transform="rotate(-90 71.7 187.1)">61</text>
<text x="21.7" y="206.8">1</text>
<text x="57.8" y="206.8">2</text>
<text x="93.8" y="206.8">3</text>
<text x="129.9" y="206.8">4</text>
<text x="166" y="206.8">5</text>
<text x="202.1" y="206.8">6</text>
<text x="238.1" y="206.8">7</text>
<text x="274.3" y="206.8">8</text>
</g>
<g font-size="1.7" fill="#800000">
<text x="20.8" y="16.1">SDIO_D3</text>
<text x="20.8" y="14.3">SDIO_D2</text>
<text x="20.8" y="18">SDIO_CMD</text>
<text x="245.2" y="18">LEDK</text>
<text x="20.8" y="21.7">SDIO_SCK</text>
<text x="20.8" y="23.6">GND</text>
<text x="20.8" y="19.9">3V3</text>
<text x="106.9" y="20.8">3V3</text>
<text x="235.3" y="21.7">3V3</text>
<text x="261.1" y="21.7">GND</text>
<text x="261.1" y="23.6">LEDK</text>
<text x="20.8" y="25.4">SDIO_D0</text>
<text x="20.8" y="27.3">SDIO_D1</text>
<text x="149.1" y="27.3">VSYS</text>
<text x="187.9" y="27.3">3V3</text>
<text x="261.1" y="29.2">GND</text>
<text x="261.1" y="27.3">3V3</text>
<text x="261.1" y="25.4">3V3</text>
<text x="55.2" y="32.9">GND</text>
<text x="82.6" y="31">3V3</text>
<text x="110.2" y="32.9">RGB_IO</text>
<text x="219.1" y="32.9">LCD_BL</text>
<text x="261.1" y="31">GND</text>
<text x="261.1" y="34.7">LCD_CS</text>
<text x="261.1" y="32.9">LCD_DC</text>
<text x="17.5" y="37.5">3V3</text>
<text x="35.7" y="40.3">SD_D2</text>
<text x="55.2" y="40.3">SDIO_D2</text>
<text x="149.3" y="40.3">GND</text>
<text x="261.1" y="40.3">LCD_RST</text>
<text x="261.1" y="38.5">LCD_DIN</text>
<text x="261.1" y="36.6">LCD_CLK</text>
<text x="35.7" y="47.8">SD_MISO</text>
<text x="35.7" y="45.9">SD_SCLK</text>
<text x="35.7" y="44">SD_MOSI</text>
<text x="35.7" y="42.2">SD_CS</text>
<text x="55.2" y="47.8">SDIO_D0</text>
<text x="55.2" y="42.2">SDIO_D3</text>
<text x="55.2" y="45.9">SDIO_SCK</text>
<text x="55.2" y="44">SDIO_CMD</text>
<text x="105.6" y="42.2">GND</text>
<text x="186.6" y="44">GND</text>
<text x="242.5" y="45.9">GND</text>
<text x="261.1" y="42.2">GND</text>
<text x="35.7" y="49.6">SD_D1</text>
<text x="55.2" y="49.6">SDIO_D1</text>
<text x="13.4" y="71.9">SD_SCLK</text>
<text x="26.4" y="71.9">GPIO10</text>
<text x="13.4" y="75.6">SD_MISO</text>
<text x="13.4" y="73.8">SD_MOSI</text>
<text x="13.4" y="77.5">SD_D1</text>
<text x="26.4" y="73.8">GPIO11</text>
<text x="26.4" y="75.6">GPIO12</text>
<text x="26.4" y="77.5">GPIO13</text>
<text x="13.4" y="81.2">SD_CS</text>
<text x="13.4" y="79.4">SD_D2</text>
<text x="26.4" y="79.4">GPIO14</text>
<text x="26.4" y="81.2">GPIO15</text>
<text x="13.4" y="88.7">LCD_CLK</text>
<text x="13.4" y="84.9">LCD_DC</text>
<text x="13.4" y="86.8">LCD_CS</text>
<text x="26.4" y="84.9">GPIO16</text>
<text x="26.4" y="86.8">GPIO17</text>
<text x="26.4" y="88.7">GPIO18</text>
<text x="157.1" y="89.6">3V3</text>
<text x="171.4" y="89.6">GND</text>
<text x="234.7" y="87.7">GND</text>
<text x="13.4" y="94.2">LCD_BL</text>
<text x="13.4" y="90.5">LCD_DIN</text>
<text x="13.4" y="92.4">LCD_RST</text>
<text x="26.4" y="90.5">GPIO19</text>
<text x="26.4" y="94.2">GPIO21</text>
<text x="26.4" y="92.4">GPIO20</text>
<text x="53.8" y="92.4">1V1</text>
<text x="81.7" y="92.4">3V3</text>
<text x="149.3" y="92.4">QSPI_SS_N 1</text>
<text x="149.3" y="94.2">QSPI_SD1</text>
<text x="180.9" y="94.2">QSPI_SD3</text>
<text x="180.9" y="92.4">3V3</text>
<text x="238.6" y="94.2">XIN</text>
<text x="268.5" y="92.4">XOUT</text>
<text x="13.4" y="98">RGB_IO</text>
<text x="26.4" y="98">GPIO22</text>
<text x="149.3" y="96.1">QSPI_SD2</text>
<text x="149.3" y="98">GND</text>
<text x="180.9" y="98">QSPI_SD0</text>
<text x="180.9" y="96.1">QSPI_SCLK</text>
<text x="234.7" y="100.8">GND</text>
<text x="11" y="107.3">3V3</text>
<text x="36.7" y="105.4">GND</text>
<text x="118.6" y="105.4">GND</text>
<text x="38.5" y="109.1">VREG_AVDD</text>
<text x="14.7" y="115.6">1V1</text>
<text x="113" y="118.4">D_P</text>
<text x="36.7" y="120.3">GND</text>
<text x="38.5" y="125.9">VREG_LX</text>
<text x="101.9" y="124">GPIO0</text>
<text x="101.9" y="125.9">GPIO1</text>
<text x="113" y="120.3">D_N</text>
<text x="101.9" y="127.7">GPIO2</text>
<text x="101.9" y="129.6">GPIO3</text>
<text x="101.9" y="131.4">GPIO4</text>
<text x="10.7" y="133.3">GND</text>
<text x="38.5" y="137">QSPI_SD0</text>
<text x="38.5" y="133.3">QSPI_SS_N</text>
<text x="101.9" y="133.3">GPIO5</text>
<text x="101.9" y="135.2">GPIO6</text>
<text x="101.9" y="137">GPIO7</text>
<text x="152.7" y="137.9">GND</text>
<text x="38.5" y="138.9">QSPI_SD1</text>
<text x="38.5" y="140.7">QSPI_SD2</text>
<text x="38.5" y="142.6">QSPI_SD3</text>
<text x="101.9" y="138.9">GPIO8</text>
<text x="101.9" y="140.7">GPIO9</text>
<text x="101.9" y="142.6">GPIO10</text>
<text x="38.5" y="144.5">QSPI_SCLK 56</text>
<text x="101.9" y="144.5">GPIO11</text>
<text x="101.9" y="146.3">GPIO12</text>
<text x="101.9" y="148.2">GPIO13</text>
<text x="162.3" y="144.5">VBUS</text>
<text x="177.2" y="144.5">VSYS</text>
<text x="231.2" y="148.2">GPIO7</text>
<text x="231.2" y="146.3">GPIO6</text>
<text x="263.9" y="148.2">GPIO4</text>
<text x="263.9" y="146.3">GPIO5</text>
<text x="19" y="151.9">GND</text>
<text x="38.5" y="150">XIN</text>
<text x="38.5" y="153.8">XOUT</text>
<text x="101.9" y="150">GPIO14</text>
<text x="101.9" y="151.9">GPIO15</text>
<text x="101.9" y="153.8">GPIO16</text>
<text x="101.9" y="155.6">GPIO17</text>
<text x="164.2" y="150">D_N</text>
<text x="164.2" y="151.9">D_P</text>
<text x="164.2" y="153.8">D_N</text>
<text x="164.2" y="155.6">D_P</text>
<text x="231.2" y="155.6">GPIO26</text>
<text x="231.2" y="150">GPIO8</text>
<text x="231.2" y="153.8">GPIO25</text>
<text x="231.2" y="151.9">GPIO9</text>
<text x="263.9" y="153.8">GPIO1</text>
<text x="263.9" y="151.9">GPIO2</text>
<text x="263.9" y="150">GPIO3</text>
<text x="263.9" y="155.6">GPIO0</text>
<text x="101.9" y="157.6">GPIO18</text>
<text x="101.9" y="159.4">GPIO19</text>
<text x="101.9" y="161.3">GPIO20</text>
<text x="164.2" y="161.3">VBUS</text>
<text x="175.7" y="160.3">GND</text>
<text x="231.2" y="159.4">GPIO29</text>
<text x="231.2" y="161.3">GPIO28</text>
<text x="231.2" y="157.6">GPIO27</text>
<text x="263.9" y="159.4">GND</text>
<text x="263.9" y="157.6">3V3</text>
<text x="38.5" y="163.1">RUN</text>
<text x="101.9" y="163.1">GPIO21</text>
<text x="101.9" y="165">GPIO22</text>
<text x="101.9" y="166.9">GPIO23</text>
<text x="266.3" y="165">VSYS</text>
<text x="15.3" y="170.6">GND</text>
<text x="38.5" y="172.4">SWCLK</text>
<text x="101.9" y="168.7">GPIO24</text>
<text x="101.9" y="170.6">GPIO25</text>
<text x="38.5" y="174.3">SWD</text>
<text x="101.9" y="174.3">GPIO26</text>
<text x="101.9" y="176.2">GPIO27</text>
<text x="101.9" y="178">GPIO28</text>
<text x="101.9" y="179.9">GPIO29</text>
<text x="70.2" y="192.9">GND</text>
</g>
<g font-size="1.7" fill="#000080">
<text x="33.7" y="12.3">TF1</text>
<text x="245.2" y="21.5">R1</text>
<text x="245.2" y="23.4">10R</text>
<text x="274.1" y="19.9">LCD1</text>
<text x="109.3" y="28.1">R3</text>
<text x="109.3" y="29.9">10K</text>
<text x="167.9" y="27.3">U1</text>
<text x="237.7" y="27.1">R2</text>
<text x="237.7" y="29">100K</text>
<text x="33.7" y="35.1">TF卡座 H2.8 短体MUP M617-2</text>
<text x="92.5" y="31">LED1</text>
<text x="147.3" y="32.7">C1</text>
<text x="147.3" y="34.6">2.2uF</text>
<text x="152.9" y="32.7">C2</text>
<text x="152.9" y="34.6">2.2uF</text>
<text x="158.4" y="32.7">C3</text>
<text x="158.4" y="34.6">2.2uF</text>
<text x="193.8" y="34.6">C4</text>
<text x="230.1" y="31.9">R4</text>
<text x="230.1" y="35.7">1K</text>
<text x="245.2" y="31">SI2302CDS-T1-E3</text>
<text x="246.3" y="34.6">Q1</text>
<text x="20.8" y="40.3">R6</text>
<text x="25.5" y="40.3">10K</text>
<text x="43.1" y="40.3">R7</text>
<text x="49.7" y="40.3">0R</text>
<text x="92.5" y="38.5">WS2812B-0807</text>
<text x="167.9" y="36.6">RT9193-33PB</text>
<text x="186.4" y="36.4">C5</text>
<text x="186.4" y="38.3">100nF</text>
<text x="193.8" y="36.4">2.2uF</text>
<text x="237.7" y="36.4">R5</text>
<text x="237.7" y="38.3">10K</text>
<text x="20.8" y="42.2">R8</text>
<text x="20.8" y="44">R9</text>
<text x="20.8" y="45.9">R10</text>
<text x="20.8" y="47.8">R11</text>
<text x="25.5" y="42.2">10K</text>
<text x="25.5" y="44">10K</text>
<text x="25.5" y="45.9">10K</text>
<text x="25.5" y="47.8">10K</text>
<text x="274.1" y="45.6">1.47inch LCD</text>
<text x="20.8" y="49.6">R12</text>
<text x="25.5" y="49.6">10K</text>
<text x="43.1" y="49.6">R13</text>
<text x="49.7" y="49.6">0R</text>
<text x="149.1" y="87.7">R14</text>
<text x="180" y="88.7">C6</text>
<text x="261.1" y="88.7">C7</text>
<text x="149.1" y="91.5">NC</text>
<text x="160.5" y="90.5">U2</text>
<text x="246.2" y="90.5">Y1</text>
<text x="261.1" y="92.4">15pF</text>
<text x="266.6" y="92.4">R15</text>
<text x="266.6" y="94.2">1K</text>
<text x="39.1" y="96.5">C9</text>
<text x="39.1" y="99.7">100nF</text>
<text x="44.7" y="96.5">C10</text>
<text x="44.7" y="99.7">4.7uF</text>
<text x="50.2" y="96.5">C11</text>
<text x="50.2" y="99.7">100nF</text>
<text x="87.5" y="96.5">C12</text>
<text x="87.5" y="99.7">100nF</text>
<text x="93.1" y="96.5">C13</text>
<text x="93.1" y="99.7">100nF</text>
<text x="98.6" y="96.5">C14</text>
<text x="98.6" y="99.7">100nF</text>
<text x="104.2" y="96.5">C15</text>
<text x="104.2" y="99.7">100nF</text>
<text x="109.8" y="96.5">C16</text>
<text x="109.8" y="99.7">100nF</text>
<text x="115.4" y="96.5">C17</text>
<text x="115.4" y="99.7">100nF</text>
<text x="121" y="99.7">100nF</text>
<text x="121.4" y="96.1">C8</text>
<text x="160.5" y="101.7">W25Q128JVSIQ</text>
<text x="244.1" y="97.8">C1812MHz</text>
<text x="244.1" y="99.7">15pF</text>
<text x="26.4" y="109.1">R16</text>
<text x="26.4" y="111">33R</text>
<text x="39.1" y="111.4">C19</text>
<text x="85.4" y="111">U3</text>
<text x="85.4" y="112.8">RP2350A</text>
<text x="13" y="118.8">C20</text>
<text x="20.5" y="118.8">C21</text>
<text x="27.9" y="118.4">L1</text>
<text x="39.1" y="114.5">4.7uF</text>
<text x="103.7" y="118.4">R17</text>
<text x="107.4" y="118.4">27R</text>
<text x="13" y="122">4.7uF</text>
<text x="20.5" y="122">4.7uF</text>
<text x="27.9" y="120.3">3.3uH</text>
<text x="103.7" y="120.3">R18</text>
<text x="107.4" y="120.3">27R</text>
<text x="28.3" y="133.3">R19</text>
<text x="28.3" y="135.2">1K</text>
<text x="164" y="135.8">C22</text>
<text x="21.4" y="140.6">Key1</text>
<text x="170.7" y="142.6">D1</text>
<text x="162.3" y="148.2">R20</text>
<text x="166.1" y="148.2">5.1K</text>
<text x="243.3" y="144.5">U4</text>
<text x="162.3" y="159.4">R21</text>
<text x="166.1" y="159.4">5.1K</text>
<text x="17.1" y="163.1">R22</text>
<text x="17.1" y="165">1K</text>
<text x="28.1" y="165.5">Key2</text>
<text x="143.7" y="166.9">H1</text>
<text x="243.3" y="164.1">22 - 1.47_LCD Pin</text>
<text x="184.7" y="198.5">Waveshare_logo</text>
</g>
<text font-size="1.5" fill="#000080" x="99.1" y="115.7">close to RP2350</text>
<text font-size="1.4" fill="#000080" x="191.2" y="195.8">aveshare</text>
</svg>
